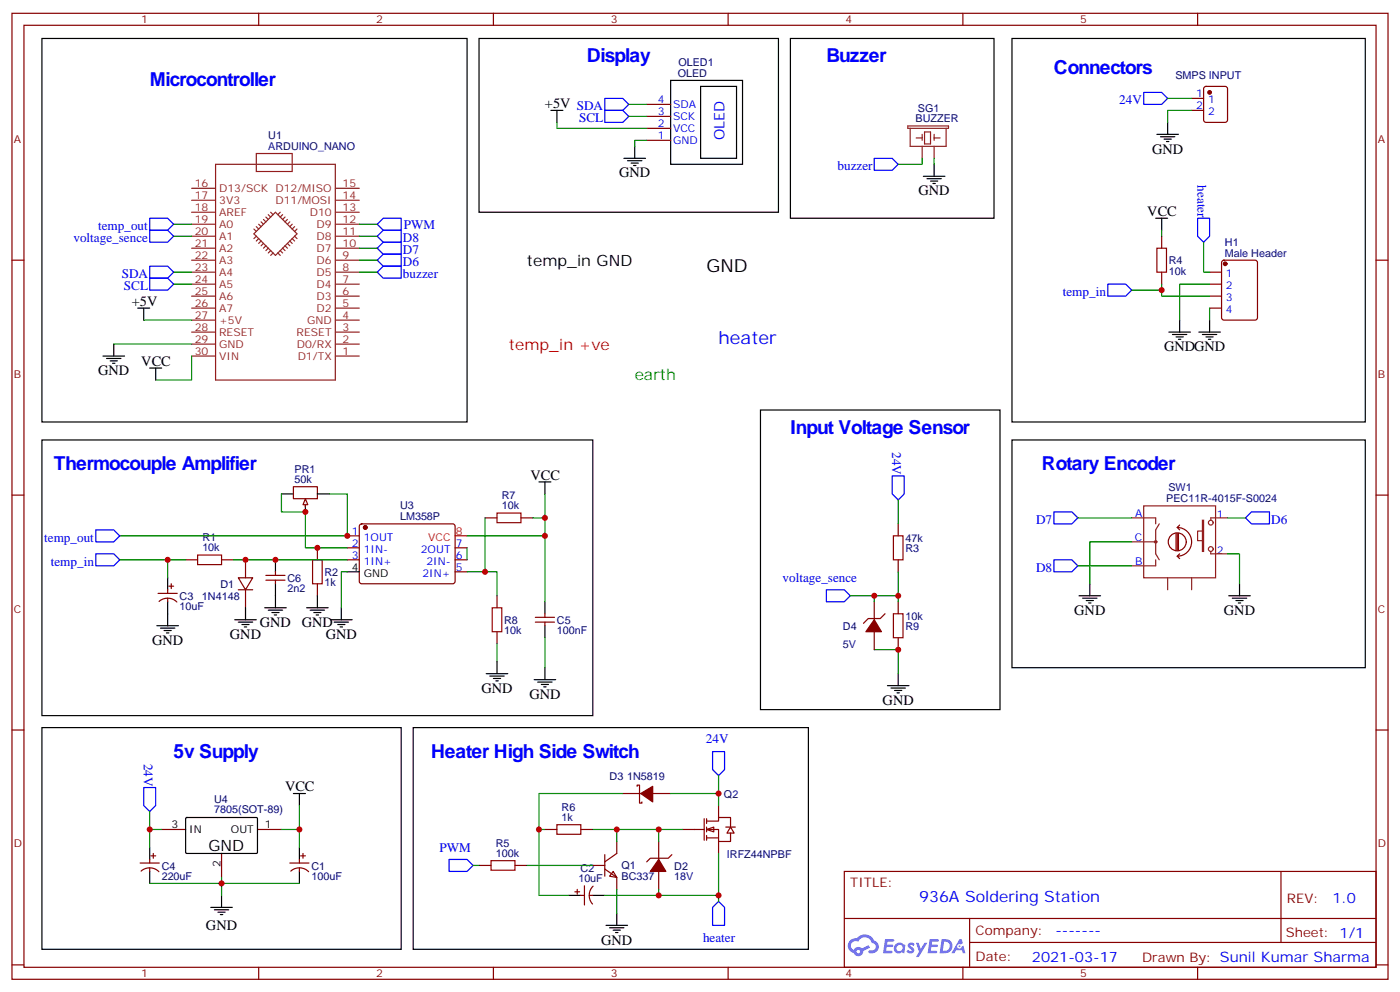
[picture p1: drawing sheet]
<svg xmlns="http://www.w3.org/2000/svg" width="412mm" height="292mm" viewBox="0 0 412 292" stroke-linecap="round" stroke-linejoin="round" font-family="sans-serif">
<g fill="none" stroke="#870000" stroke-width=".35">
<path d="M3.5 3.9h405.4v284.4h-405.4zM7.1 7.4h398.2v277.3h-398.2zM76.2 3.9v3.5M145.3 3.9v3.5M214.5 3.9v3.5M283.6 3.9v3.5M352.8 3.9v3.5M3.5 76.6h3.6M405.3 76.6h3.6M3.5 145.7h3.6M405.3 145.7h3.6M3.5 214.9h3.6"/>
<path d="M405.3 214.9h3.6M248.7 256.5h156.6v28.2h-156.6zM377.3 256.5v20.9M248.7 270.4h156.5M285.6 277.4h119.6M285.6 270.4v14.1M3.5 284h3.6M76.2 284.7v3.6M145.3 284.7v3.6M214.5 284.7v3.6M283.6 284.7v3.6M352.8 284.7v3.6"/>
<path d="M405.3 284h3.6"/>
</g>
<g fill="#5487ff">
<path d="M267.7 277.7a1.22 1.22 0 0 1 1.7 .2l-.4 .6a.47 .47 0 0 0-.3-.4 .47 .47 0 0 0-.5 .2l.1 .2a1.14 1.14 0 0 1 .8 1.8 1.14 1.14 0 0 1-1.9 0l-.2-.2 .5-.6 .7 .5a.29 .29 0 0 0 .3-.3 .29 .29 0 0 0-.2-.3 1.04 1.04 0 0 1-.6-1.7z"/>
<path d="M260.7 276.4h2.4l.3 .2-.2 .5-1.8 .1-.1 .8h1.5l.3 .4-.3 .4h-1.6l-.2 1.1h1.7l.2 .3-.2 .3-2.6 .1z"/>
<path d="M273.8 276.4h2.4l.3 .2-.1 .5-1.8 .1-.2 .8h1.6l.3 .4-.4 .4h-1.6l-.1 1.1h1.7l.2 .3-.2 .3-2.6 .1z"/>
<path d="M282.6 276.4h.7l.3 1.3-.6 .3a.69 .69 0 0 0-1 .3 .69 .69 0 0 0 .4 .9 .69 .69 0 0 0 .9-.6l.5-.2 .6 2.2h-.8l-.2-.9h-1.8l-.5 .9h-.8z"/>
<path d="M269.8 277.5h.8l.6 1.8 1.1-1.8h.9l-2.6 4.2h-.8l.9-1.5z"/>
<path d="M277.4 276.4l-.6 4.2h1.3a2.11 2.11 0 0 0 2.5-2.1 2.11 2.11 0 0 0-2.5-2.1zM278.1 277.2a1.39 1.39 0 0 1 1.7 1.4 1.39 1.39 0 0 1-1.8 1.3h-.3z"/>
<path d="M263.7 278.1a1.54 1.54 0 0 0-.1 2.1 1.54 1.54 0 0 0 2.2 .1l.6 .3 .3-2.3-.2-.3h-.4a1.49 1.49 0 0 0-2.4 .1zM264 279.1a.94 .94 0 0 1 1.8 0 .94 .94 0 0 1-1.8 0z"/>
<path d="M250.4 276.8a2.18 2.18 0 0 0 1.1 3.7 1.44 1.44 0 0 0 1.6 .9 1.44 1.44 0 0 0 1.2-1.4l2-1-.5-.8-1.9 1a1.47 1.47 0 0 0-2.4 .4 1.39 1.39 0 0 1-.7-1.9 1.39 1.39 0 0 1 2-.5 2.12 2.12 0 0 1 2.2-1.3 2.12 2.12 0 0 1 1.9 1.7 1.14 1.14 0 0 1 1.1 1.4 1.14 1.14 0 0 1-1.7 .7 .43 .43 0 0 0-.5 .4 .43 .43 0 0 0 .4 .5 1.98 1.98 0 0 0 2.5-1.2 1.98 1.98 0 0 0-1.2-2.6 3.1 3.1 0 0 0-5.3-.6l-.9 .1zM252.3 280.1a.55 .55 0 0 1 1.1 0 .55 .55 0 0 1-1.1 0z"/>
<circle cx="282.6" cy="278.5" r=".26"/>
</g>
<g fill="none" stroke="#870000" stroke-width=".35">
<path d="M46.6 174.7h5.6M46.9 177a3.8 3.8 0 0 1 5.2 .2M49.4 173.6v1.1M49.4 176.1v1M49.7 172.5h1.5M50.4 171.8v1.4M78.3 169.4h5.7M78.3 170.8h5.7M81.1 168.3v1.1M81.1 170.8v1M157.7 181.7h5.6M157.7 183.1h5.6"/>
<path d="M160.5 180.7v1M160.5 183.1v1.1M169.3 262.5h1.4M170 261.8v1.4M171.1 263.6h1.1M172.2 260.7v5.7M173.6 263.6h1M174.7 260.9a3.8 3.8 0 0 0-.2 5.2"/>
</g>
<path d="M49.4 170.1v3.5M49.4 177.1v3.6M81.1 164.8v3.5M81.1 171.8v3.6M160.5 177.1v3.6M160.5 184.2v3.5M167.6 263.6h3.5M174.6 263.6h3.6" fill="none" stroke="#000" stroke-width=".35"/>
<g fill="#fff" stroke="#870000" stroke-width=".35">
<path d="M208.1 244.2l2.2-.7v1.4z"/>
<path d="M215.2 243.5l1.1 1.7h-2.2z"/>
</g>
<g fill="none" stroke="#870000" stroke-width=".35">
<path d="M190.5 37.8h7.1M190.5 34.3h7.1M190.5 30.7h7.1M190.5 41.3h7.1M86.4 143.3h7.1v3.5h-7.1zM90 147.5v1.8M264.6 154.2v3.5M54.7 164.8h3.5M65.3 164.8h3.5M93.5 161.3v3.5M93.5 171.8v3.6M264.6 164.8v3.5"/>
<path d="M211.7 237.1v3.5M201.1 244.2h6.3M207.4 241v6.3M208.1 241.7h3.6v-1.1h3.5v2.9M208.1 244.2h3.6v3.5h3.5v-2.5M208.1 246.6h3.6M208.1 241v1.4M208.1 243.5v1.4M208.1 245.9v1.4M211.7 247.7v3.5M213.8 243.5h2.8"/>
</g>
<g fill="none" stroke="#8c2424" stroke-width=".35">
<path d="M267.4 37.1h12v.7h-12zM268.1 37.8v5.3h10.6v-5.3M271.6 39.5v1.8M272.3 38.8h1.8v3.6h-1.8zM275.2 39.5v1.8M56.4 58.9h7.1M56.4 55.4h7.1M63.5 48.4h35.3v63.5h-35.3zM75.5 45.2h10.6v5.3h-10.6zM98.8 58.9h7M98.8 55.4h7M269.9 40.6h1.7"/>
<path d="M271.6 43.1v3.5M275.2 40.6h1.7M275.2 43.1v3.5M56.4 62.5h7.1M56.4 66h7.1M56.4 69.5h7.1M56.4 73.1h7.1M56.4 76.6h7.1M74.8 68.8l6.3-6.3 6.4 6.3-6.4 6.4zM74.8 67.4l.7 .7M75.5 66.7l.7 .7M75.5 69.5l-.7 .7"/>
<path d="M76.2 66l.7 .7M76.2 70.2l-.7 .7M76.9 65.3l.7 .7M76.9 70.9l-.7 .7M77.6 64.6l.7 .7M77.6 71.6l-.7 .8M78.3 63.9l.7 .7M78.3 72.4l-.7 .7M79 63.2l.7 .7M79 73.1l-.7 .7M79.7 62.5l.7 .7M79.7 73.8l-.7 .7"/>
<path d="M80.4 74.5l-.7 .7M81.8 74.5l.7 .7M82.5 73.8l.8 .7M82.5 62.5l-.7 .7M83.3 73.1l.7 .7M83.3 63.2l-.8 .7M84 63.9l-.7 .7M84 72.4l.7 .7M84.7 71.6l.7 .8M84.7 64.6l-.7 .7M85.4 65.3l-.7 .7M85.4 70.9l.7 .7"/>
<path d="M86.1 70.2l.7 .7M86.1 66l-.7 .7M86.8 69.5l.7 .7M86.8 66.7l-.7 .7M87.5 67.4l-.7 .7M98.8 62.5h7M98.8 66h7M98.8 69.5h7M98.8 73.1h7M98.8 76.6h7M56.4 80.1h7.1M56.4 83.6h7.1"/>
<path d="M56.4 87.2h7.1M56.4 90.7h7.1M56.4 94.2h7.1M56.4 97.8h7.1M98.8 80.1h7M98.8 83.6h7M98.8 87.2h7M98.8 90.7h7M98.8 94.2h7M98.8 97.8h7M56.4 101.3h7.1M56.4 104.8h7.1"/>
<path d="M98.8 101.3h7M98.8 104.8h7M333.4 152.4h7v1.8M333.4 159.5h7M336.9 148.9h21.2v21.2h-21.2zM341.5 154.2l-1.1 1.8v7l1.1 1.8M354.2 153.1h.3v9.2h-.3zM354.2 156.3h-1.4v2.8h1.4M361.6 152.4h-4.9v.7M340.4 164.8v1.7h-7M344 170.1v3.5M351 170.1v3.5"/>
<path d="M356.7 162.3v.7h4.9"/>
<circle cx="340.4" cy="159.5" r=".35"/>
<circle cx="356.7" cy="153.8" r=".71"/>
<circle cx="356.7" cy="161.6" r=".71"/>
</g>
<path d="M346.4 157v5M346.8 155.3a4.2 4.2 0 0 1 4.2 4.2 4.2 4.2 0 0 1-4.2 4.2M346.8 157v5M346.8 155.3l.7 .7M347.1 157v5M347.5 154.6l-.7 .7M349.4 159.5a2.65 2.65 0 0 0-3.7-2.4 2.65 2.65 0 0 0-.6 4.4 2.65 2.65 0 0 0 4.2-1.3l.1-.6M346.8 163.7l.7 .7M347.5 163l-.7 .7" fill="none" stroke="#850000" stroke-width=".35"/>
<path d="M197.6 23.7h21.1v24.7h-21.1zM206.4 25.4h10.6v21.2h-10.6zM82.9 145.4h3.5M90 147.1v3.6M93.5 145.4h3.5" fill="none" stroke="#000" stroke-width=".35"/>
<path d="M263.2 157.7h2.8v7.1h-2.8zM58.2 163.4h7.1v2.8h-7.1zM92.1 164.8h2.8v7h-2.8z" fill="none" stroke="#a10000" stroke-width=".35"/>
<path d="M90 146.8l.7 1.8h-1.4z" fill="#f0f0f0" stroke="#870000" stroke-width=".35"/>
<g fill="#870000" stroke="#870000" stroke-width=".35">
<path d="M194 253l2.1 3.5h-4.5z"/>
<path d="M188.7 233.6l3.6-2.1v4.5z"/>
<path d="M257.5 182.4l2.1 3.5h-4.5z"/>
<circle cx="107.6" cy="155.3" r=".53"/>
<circle cx="356.3" cy="27.2" r=".53"/>
<circle cx="360.9" cy="77.6" r=".53"/>
</g>
<g fill="none" stroke="#870000" stroke-width=".35">
<path d="M351 32.5h3.5M351 29h3.5M354.8 25.6l.4-.2h5.7l.6 .5 .1 9.4-.5 .7h-5.9l-.6-.4-.1-9.5zM342.2 69.5v3.6M360.1 76.8l.4-.2h9.2l.7 .4v16.5l-.4 .7h-9.5l-.6-.4-.1-16.5zM342.2 80.1v3.5M356.3 80.1h3.5M356.3 83.6h3.5M356.3 87.2h3.5M356.3 90.7h3.5M102.3 157.7h3.5M106.1 154.4l.4-.2 27.1 .1 .5 .6-.1 16.5-.7 .4h-27l-.5-.7v-16.2z"/>
<path d="M142.9 152.4h3.5M153.5 152.4h3.5M70.2 170.1h4.2l-2.1 3.5zM70.2 173.6h4.2M72.3 164.8v5.3M72.3 173.6v5.3M102.3 161.3h3.5M102.3 164.8h3.5M134.1 161.3h3.5M134.1 164.8h3.5M134.1 168.3h3.5M146.4 175.4v3.5"/>
<path d="M257.5 177.1v5.3M264.6 177.1v3.6M146.4 185.9v3.6M257.5 185.9v5.3M260.7 180.7l-1.4 1.4h-3.5l-1.4 1.4M264.6 187.7v3.5M183.4 233.6h5.3M187.7 231.5v-.4h.7v5.3h.7v-.4M192.3 233.6h5.3M41.3 254h5.6M41.6 256.4a3.8 3.8 0 0 1 5.2 .2M44.1 253v1"/>
<path d="M44.1 255.4v1.1M44.4 251.9h1.5M45.2 251.2v1.4M47.6 244.2h7.1M65.3 251.2v7.1M75.8 244.2h7.1M85.4 254h5.6M85.7 256.4a3.8 3.8 0 0 1 5.2 .2M88.2 253v1M88.2 255.4v1.1M88.5 251.9h1.5M89.3 251.2v1.4"/>
<path d="M141.1 254.7h3.5M151.7 254.7h3.5M160.5 244.2h3.5M171.1 244.2h3.5M174.6 254.7h3.6M178.2 255.8l3.5 2.5v3.5M178.2 251.6v6.3M180.6 256.5l1.1 1.8-2.1-.4zM181.7 247.7v3.5l-3.5 2.5M194 247.7v5.3M194 256.5v5.3M197.9 251.6l-1.1 1h-5.2l-1.1 1.1"/>
</g>
<g fill="none" stroke="#000" stroke-width=".35">
<path d="M12.3 11.3h125.3v112.9h-125.3zM141.1 11.3h88.2v51.2h-88.2zM232.8 11.3h60v52.9h-60zM298.1 11.3h104.1v112.9h-104.1zM162.3 32.5h3.5M164 32.5v3.5M340.8 39.5h6.3M344 36v3.5M183.8 46.6h6.3M184.9 47.3h4.2M185.9 48h2.1M186.6 48.7h.7"/>
<path d="M187 43.1v3.5M272 51.9h6.3M273 52.6h4.3M274.1 53.3h2.1M274.8 54h.7M275.2 48.4v3.5M341.8 40.3h4.3M342.9 41h2.1M343.6 41.7h.7M340.4 64.2h3.6M342.2 64.2v3.6M40.6 90.7h3.5"/>
<path d="M42.3 90.7v3.5M344.3 97.8h6.4M345.4 98.5h4.2M346.4 99.2h2.1M347.1 99.9h.7M347.5 94.2v3.6M353.1 97.8h6.4M354.2 98.5h4.2M355.2 99.2h2.2M356 99.9h.7M356.3 94.2v3.6M30.3 104.8h6.4"/>
<path d="M31.4 105.5h4.2M32.5 106.2h2.1M33.2 106.9h.7M33.5 101.3v3.5M44.1 108.3h3.5M45.9 108.3v3.6M12.3 129.5h162.3v81.1h-162.3zM224 120.7h70.6v88.2h-70.6zM298.1 129.5h104.1v67h-104.1zM158.7 141.9h3.6M160.5 141.9v3.5M72.3 178.9v3.5"/>
<path d="M78 178.9h6.3M79 179.6h4.3M81.1 175.4v3.5M90.3 178.9h6.4M91.4 179.6h4.2M93.5 175.4v3.5M100.5 178.9v3.5M102.3 168.3h3.5M317.9 175.4h6.3M318.9 176.1h4.2M320 176.8h2.1M320.7 177.5h.7"/>
<path d="M321 171.8v3.6M361.9 175.4h6.4M363 176.1h4.2M364.1 176.8h2.1M364.8 177.5h.7M365.1 171.8v3.6M46.2 184.2h6.4M47.3 184.9h4.2M48.3 185.6h2.1M49 186.3h.7M49.4 180.7v3.5M69.1 182.4h6.4"/>
<path d="M70.2 183.1h4.2M71.3 183.8h2.1M72 184.5h.7M80.1 180.3h2.1M80.8 181h.7M92.4 180.3h2.1M93.1 181h.7M97.4 182.4h6.3M98.4 183.1h4.3M99.5 183.8h2.1M100.2 184.5h.7M143.2 198.3h6.4"/>
<path d="M144.3 199h4.2M145.3 199.7h2.2M146.4 194.8v3.5M160.5 196.5v3.6M264.6 198.3v3.5M12.3 214.2h105.9v65.2h-105.9zM121.7 214.2h116.4v65.2h-116.4zM146 200.4h.8M157.3 200.1h6.4M158.4 200.8h4.2M159.5 201.5h2.1M160.2 202.2h.7"/>
<path d="M261.4 201.8h6.4M262.5 202.5h4.2M263.5 203.2h2.1M264.2 203.9h.7M86.4 233.6h3.6M88.2 233.6v3.5M44.1 249.4v3.6M44.1 256.5v3.5M54.7 240.8l.3-.2 20.7 .1 .1 .3v10l-.3 .2h-20.6l-.2-.3zM88.2 249.4v3.6M88.2 256.5v3.5M62.1 267.1h6.3"/>
<path d="M63.1 267.8h4.3M64.2 268.5h2.1M64.9 269.2h.7M65.3 263.6v3.5M178.5 272.4h6.4M179.6 273.1h4.2M180.6 273.8h2.1M181.3 274.5h.7M181.7 268.9v3.5"/>
</g>
<path d="M134.1 157.7h3.5" fill="none" stroke="#f00" stroke-width=".35"/>
<g fill="none" stroke="#008700" stroke-width=".35">
<path d="M164 36v1.8h26.5M185.2 30.7h5.3M185.2 34.3h5.3M344 29h7M351 32.5h-7v3.5M190.5 41.3h-3.5v1.8M271.6 46.6v1.8h-7M275.2 46.6v1.8M51.2 69.5h5.2M51.2 66h5.2M105.8 69.5h5.3M105.8 73.1h5.3"/>
<path d="M105.8 76.6h5.3M105.8 66h5.3M342.2 67.8v1.7M354.5 71.3v8.8h1.8M42.3 94.2h14.1M51.2 80.1h5.2M51.2 83.6h5.2M105.8 80.1h5.3M333.4 85.4h8.8M342.2 83.6v3.6h14.1M356.3 83.6h-8.8v10.6M356.3 90.7v3.5"/>
<path d="M33.5 101.3h22.9M56.4 104.8v7.1h-10.5M82.9 145.4v5.3h7.1v10.6h12.3M97 145.4h5.3v12.3h-67M137.6 157.7h22.9M142.9 152.4v15.9M157 152.4h3.5M160.5 145.4v31.7M264.6 147.1v7.1M317.5 152.4h15.9M333.4 159.5h-12.4v12.3M361.6 152.4h5.3"/>
<path d="M35.3 164.8h19.4M49.4 164.8v5.3M68.8 164.8h33.5M102.3 168.3h-1.8v10.6M137.6 168.3h8.8v7.1M137.6 161.3v3.5M250.5 175.4h7M264.6 175.4h-7.1v1.7M264.6 168.3v8.8M317.5 166.5h15.9M361.6 163h3.5v8.8M146.4 189.5v5.3"/>
<path d="M160.5 187.7v8.8M257.5 191.2h7.1v7.1M44.1 238.9v5.3M88.2 237.1v7.1M183.4 233.6h-24.7v30h8.9M197.6 233.6h14.1v3.5M211.7 228.3v5.3M47.6 244.2h-3.5v5.2M65.3 258.3v1.7h-21.2M82.9 244.2h5.3v5.2M139.3 254.7h1.8M155.2 254.7h19.4"/>
<path d="M158.7 244.2h1.8M174.6 244.2h26.5M181.7 244.2v3.5M194 244.2v3.5M211.7 251.2v12.4h-33.5M88.2 260h-22.9v3.6M181.7 261.8v7.1M194 261.8v1.8M211.7 263.6v1.7"/>
</g>
<g fill="none" stroke="#00f" stroke-width=".35">
<path d="M178.2 29h5.2l1.8 1.7-1.8 1.8h-5.2zM178.2 32.5h5.2l1.8 1.8-1.8 1.7h-5.2zM336.9 27.2h5.3l1.8 1.8-1.8 1.7h-5.3zM257.5 46.6h5.3l1.8 1.8-1.8 1.7h-5.3zM44.1 78.4h5.3l1.8 1.7-1.8 1.8h-5.3zM44.1 67.8h5.3l1.8 1.7-1.8 1.8h-5.3zM44.1 64.2h5.3l1.8 1.8-1.8 1.8h-5.3zM111.1 66l1.8-1.8h5.3v3.6h-5.3zM112.9 78.4h5.3v3.5h-5.3l-1.8-1.8zM112.9 74.8h5.3v3.6h-5.3l-1.8-1.8zM112.9 71.3h5.3v3.5h-5.3l-1.8-1.7zM112.9 67.8h5.3v3.5h-5.3l-1.8-1.8z"/>
<path d="M352.8 64.2h3.5v5.3l-1.8 1.8-1.7-1.8zM44.1 81.9h5.3l1.8 1.7-1.8 1.8h-5.3zM326.3 83.6h5.3l1.8 1.8-1.8 1.8h-5.3zM28.2 156h5.3l1.8 1.7-1.8 1.8h-5.3zM262.8 140.1h3.5v5.3l-1.7 1.7-1.8-1.7zM310.4 150.7h5.3l1.8 1.7-1.8 1.8h-5.3zM366.9 152.4l1.8-1.7h5.2v3.5h-5.2zM28.2 163h5.3l1.8 1.8-1.8 1.7h-5.3zM243.4 173.6h5.3l1.8 1.8-1.8 1.7h-5.3zM310.4 164.8h5.3l1.8 1.7-1.8 1.8h-5.3zM42.3 231.8h3.6v5.3l-1.8 1.8-1.8-1.8zM209.9 221.2h3.5v5.3l-1.7 1.8-1.8-1.8z"/>
<path d="M132.3 253h5.3l1.7 1.7-1.7 1.8h-5.3zM209.9 267.1l1.8-1.8 1.7 1.8v5.3h-3.5z"/>
</g>
<path d="M340.8 73.1h2.8v7h-2.8zM146.4 151h7.1v2.8h-7.1zM145 178.9h2.8v7h-2.8zM263.2 180.7h2.8v7h-2.8zM144.6 253.3h7.1v2.9h-7.1zM164 242.7h7.1v2.9h-7.1z" fill="none" stroke="#a10000" stroke-width=".35"/>
<g fill="#c00">
<circle cx="93.5" cy="161.3" r=".88"/>
<circle cx="81.1" cy="164.8" r=".88"/>
<circle cx="72.3" cy="164.8" r=".88"/>
<circle cx="49.4" cy="164.8" r=".88"/>
<circle cx="102.3" cy="157.7" r=".88"/>
<circle cx="90" cy="150.7" r=".88"/>
<circle cx="142.9" cy="168.3" r=".88"/>
<circle cx="160.5" cy="157.7" r=".88"/>
<circle cx="160.5" cy="152.4" r=".88"/>
<circle cx="194" cy="244.2" r=".88"/>
<circle cx="181.7" cy="244.2" r=".88"/>
<circle cx="158.8" cy="244.2" r=".88"/>
<circle cx="264.6" cy="175.4" r=".88"/>
<circle cx="264.6" cy="191.2" r=".88"/>
<circle cx="257.5" cy="175.4" r=".88"/>
<circle cx="65.3" cy="260" r=".88"/>
<circle cx="44.1" cy="244.2" r=".88"/>
<circle cx="342.2" cy="85.4" r=".88"/>
<circle cx="88.2" cy="244.2" r=".88"/>
<circle cx="211.7" cy="233.6" r=".88"/>
<circle cx="211.7" cy="263.6" r=".88"/>
<circle cx="194" cy="263.6" r=".88"/>
</g>
<g font-size="5.6" fill="#00f">
<text x="172.9" y="18.4">Display</text>
<text x="243.4" y="18.4">Buzzer</text>
<text x="310.4" y="21.9">Connectors</text>
<text x="44.1" y="25.4">Microcontroller</text>
<text x="232.8" y="127.7">Input Voltage Sensor</text>
<text x="15.9" y="138.3">Thermocouple Amplifier</text>
<text x="306.9" y="138.3">Rotary Encoder</text>
<text x="51.2" y="223">5v Supply</text>
<text x="127" y="223">Heater High Side Switch</text>
</g>
<text font-size="5.3" x="208.1" y="80.1">GND</text>
<text font-size="5.3" fill="#00f" x="211.7" y="101.3">heater</text>
<g font-size="4.6">
<text x="155.2" y="78.4">temp_in GND</text>
<text x="61.4" y="250.5">GND</text>
</g>
<text font-size="4.6" fill="#f00" x="149.9" y="103">temp_in +ve</text>
<text font-size="4.6" fill="#090" x="187" y="111.9">earth</text>
<text font-size="4.6" fill="#00f" x="270.8" y="265.5">936A Soldering Station</text>
<g font-size="4.2">
<text x="160.5" y="31.8">+5V SDA</text>
<text x="339.4" y="45.2">GND</text>
<text x="182.4" y="52.2">GND</text>
<text x="270.6" y="57.5">GND</text>
<text x="338" y="63.5">VCC</text>
<text x="38.8" y="90">+5V</text>
<text x="41.6" y="107.6">VCC</text>
<text x="342.9" y="103.4">GNDGND</text>
<text x="28.9" y="110.5">GND</text>
<text x="156.3" y="141.1">VCC</text>
<text x="76.6" y="184.5">GND</text>
<text x="88.9" y="184.5">GND</text>
<text x="316.4" y="181">GND</text>
<text x="360.5" y="181">GND</text>
<text x="44.8" y="189.8">GND</text>
<text x="67.7" y="188.1">GND</text>
<text x="96" y="188.1">GND</text>
<text x="141.8" y="203.9">GND</text>
<text x="155.9" y="205.7">GND</text>
<text x="260" y="207.5">GND</text>
<text x="84" y="232.9">VCC</text>
<text x="60.7" y="273.8">GND</text>
<text x="177.1" y="278">GND</text>
</g>
<g font-size="4.2" fill="#00f">
<text x="213.4" y="41.3" transform="rotate(-90 213.4 41.3)">OLED</text>
<text x="392.5" y="265.8">1.0</text>
<text x="310.9" y="275.3">-------</text>
<text x="304" y="283.1">2021-03-17</text>
</g>
<g font-size="3.9" fill="#00f">
<text x="329.7" y="30.7">24V</text>
<text x="170.6" y="36">SCL</text>
<text x="246.7" y="50.1">buzzer</text>
<text x="352.8" y="54.5" transform="rotate(90 352.8 54.5)">heater</text>
<text x="21.6" y="71.3">voltage_sence</text>
<text x="28.9" y="67.8">temp_out</text>
<text x="118.7" y="71.3">D8</text>
<text x="118.9" y="67.3">PWM</text>
<text x="118.7" y="74.8">D7</text>
<text x="35.8" y="81.9">SDA</text>
<text x="118.7" y="81.9">buzzer</text>
<text x="118.7" y="78.4">D6</text>
<text x="36.5" y="85.4">SCL</text>
<text x="313.1" y="87.2">temp_in</text>
<text x="262.8" y="133.1" transform="rotate(90 262.8 133.1)">24V</text>
<text x="305.2" y="154.2">D7</text>
<text x="374.5" y="154.2">D6</text>
<text x="13" y="159.5">temp_out</text>
<text x="15" y="166.5">temp_in</text>
<text x="230.5" y="171.3">voltage_sence</text>
<text x="305.2" y="168.3">D8</text>
<text x="207.9" y="218.8">24V</text>
<text x="42.3" y="224.8" transform="rotate(90 42.3 224.8)">24V</text>
<text x="129.4" y="250.7">PWM</text>
<text x="207.1" y="277.2">heater</text>
</g>
<g font-size="3.9" fill="#800">
<text x="250.5" y="261.1">TITLE:</text>
<text x="379.1" y="265.8">REV:</text>
<text x="287.4" y="275.3">Company:</text>
<text x="378.7" y="275.9">Sheet: 1/1</text>
<text x="287.4" y="283">Date:</text>
<text x="336.4" y="283.1">Drawn By: Sunil Kumar Sharma</text>
</g>
<g font-size="3.2" fill="#800">
<text x="41.6" y="6.9">1</text>
<text x="110.8" y="6.9">2</text>
<text x="179.9" y="6.9">3</text>
<text x="249.1" y="6.9">4</text>
<text x="318.2" y="6.9">5</text>
<text x="4.1" y="42">A</text>
<text x="405.9" y="42">A</text>
<text x="4.1" y="111.2">B</text>
<text x="405.9" y="111.2">B</text>
<text x="4.1" y="180.3">C</text>
<text x="405.9" y="180.3">C</text>
<text x="4.1" y="249.4">D</text>
<text x="405.9" y="249.4">D</text>
<text x="41.6" y="287.7">1</text>
<text x="110.8" y="287.7">2</text>
<text x="179.9" y="287.7">3</text>
<text x="249.1" y="287.7">4</text>
<text x="318.2" y="287.7">5</text>
</g>
<g font-size="3.2" fill="#000080">
<text x="199.6" y="22.6">OLED</text>
<text x="199.8" y="19.4">OLED1</text>
<text x="346.2" y="23.1">SMPS INPUT</text>
<text x="270.4" y="32.9">SG1</text>
<text x="79" y="41">U1</text>
<text x="269.7" y="36">BUZZER</text>
<text x="79" y="44.1">ARDUINO_NANO</text>
<text x="344.3" y="77.7">R4</text>
<text x="360.8" y="75.5">Male Header</text>
<text x="360.8" y="72.5">H1</text>
<text x="344.3" y="80.9">10k</text>
<text x="86.8" y="142.2">50k</text>
<text x="86.8" y="139.2">PR1</text>
<text x="117.8" y="149.8">U3</text>
<text x="147.8" y="150">10k</text>
<text x="147.8" y="146.9">R7</text>
<text x="343.5" y="147.8">PEC11R-4015F-S0024</text>
<text x="344.2" y="144.6">SW1</text>
<text x="117.8" y="153.1">LM358P</text>
<text x="59.6" y="159.4">R1</text>
<text x="266.7" y="159.4">47k</text>
<text x="59.6" y="162.3">10k</text>
<text x="266.7" y="162.6">R3</text>
<text x="64.9" y="173">D1</text>
<text x="84.7" y="171.3">C6</text>
<text x="95.6" y="172.6">1k</text>
<text x="95.6" y="169.5">R2</text>
<text x="52.9" y="179.7">10uF</text>
<text x="52.9" y="176.6">C3</text>
<text x="59.5" y="176.6">1N4148</text>
<text x="84.7" y="174.4">2n2</text>
<text x="148.5" y="183.6">R8</text>
<text x="164" y="183.6">C5</text>
<text x="248.3" y="185.5">D4</text>
<text x="266.7" y="182.4">10k</text>
<text x="266.7" y="185.5">R9</text>
<text x="148.5" y="186.7">10k</text>
<text x="164" y="186.7">100nF</text>
<text x="248.3" y="190.7">5V</text>
<text x="179.6" y="229.5">D3</text>
<text x="184.7" y="229.5">1N5819</text>
<text x="63.1" y="239.4">7805(SOT-89)</text>
<text x="63.1" y="236.3">U4</text>
<text x="165.4" y="238.7">R6</text>
<text x="213.3" y="234.9">Q2</text>
<text x="165.4" y="241.7">1k</text>
<text x="146" y="249.3">R5</text>
<text x="47.6" y="256">C4</text>
<text x="91.7" y="256">C1</text>
<text x="146" y="252.3">100k</text>
<text x="171" y="256.6">C2</text>
<text x="183.1" y="255.9">Q1</text>
<text x="198.6" y="256">D2</text>
<text x="214.1" y="252.4">IRFZ44NPBF</text>
<text x="47.6" y="259">220uF</text>
<text x="91.7" y="259">100uF</text>
<text x="170.4" y="259.7">10uF</text>
<text x="183.1" y="259.1">BC337</text>
<text x="198.6" y="259">18V</text>
</g>
<g font-size="3.2" fill="#00f">
<text x="352.3" y="28.6">1</text>
<text x="193.8" y="33.9">3</text>
<text x="193.8" y="30.4">4</text>
<text x="198.3" y="35.3">SCK</text>
<text x="198.3" y="31.8">SDA</text>
<text x="352.3" y="32.1">2</text>
<text x="355.8" y="33.9">2</text>
<text x="355.8" y="30.4">1</text>
<text x="193.8" y="41">1</text>
<text x="193.8" y="37.4">2</text>
<text x="198.3" y="38.8">VCC</text>
<text x="198.3" y="42.4">GND</text>
<text x="361.1" y="81.5">1</text>
<text x="361.1" y="85.1">2</text>
<text x="361.1" y="88.6">3</text>
<text x="361.1" y="92.1">4</text>
<text x="334.4" y="152.1">A</text>
<text x="358.4" y="152.4">1</text>
<text x="103.6" y="157.4">1</text>
<text x="103.6" y="160.9">2</text>
<text x="107.1" y="159.1">1OUT</text>
<text x="134.2" y="160.9">7</text>
<text x="334.3" y="159.1">C</text>
<text x="103.6" y="164.4">3</text>
<text x="107.1" y="162.7">1IN-</text>
<text x="107.1" y="166.2">1IN+</text>
<text x="124" y="162.7">2OUT</text>
<text x="125.6" y="166.2">2IN-</text>
<text x="134.2" y="168">5</text>
<text x="134.2" y="164.4">6</text>
<text x="334.4" y="166.2">B</text>
<text x="358.4" y="163">2</text>
<text x="124.4" y="169.7">2IN+</text>
</g>
<g font-size="3.2" fill="#8d2323">
<text x="57.4" y="58.6">17</text>
<text x="57.4" y="55.1">16</text>
<text x="64.6" y="56.5">D13/SCK D12/MISO</text>
<text x="100.9" y="58.6">14</text>
<text x="100.9" y="55.1">15</text>
<text x="57.4" y="65.7">19</text>
<text x="57.4" y="62.1">18</text>
<text x="64.6" y="63.5">AREF</text>
<text x="64.6" y="60">3V3</text>
<text x="81.1" y="60">D11/MOSI</text>
<text x="91.2" y="63.5">D10</text>
<text x="100.9" y="62.1">13</text>
<text x="100.9" y="65.7">12</text>
<text x="57.4" y="69.2">20</text>
<text x="64.6" y="70.6">A1</text>
<text x="64.6" y="67.1">A0</text>
<text x="93.3" y="67.1">D9</text>
<text x="93.3" y="70.6">D8</text>
<text x="100.9" y="69.2">11</text>
<text x="57.4" y="76.2">22</text>
<text x="57.4" y="72.7">21</text>
<text x="64.6" y="77.6">A3</text>
<text x="64.6" y="74.1">A2</text>
<text x="93.3" y="74.1">D7</text>
<text x="93.3" y="77.6">D6</text>
<text x="100.9" y="72.7">10</text>
<text x="100.9" y="76.2">9</text>
<text x="57.4" y="83.3">24</text>
<text x="57.4" y="79.8">23</text>
<text x="64.6" y="81.2">A4</text>
<text x="93.3" y="81.2">D5</text>
<text x="100.9" y="79.8">8</text>
<text x="100.9" y="83.3">7</text>
<text x="57.4" y="86.8">25</text>
<text x="64.6" y="88.2">A6</text>
<text x="64.6" y="84.7">A5</text>
<text x="93.3" y="84.7">D4</text>
<text x="93.3" y="88.2">D3</text>
<text x="100.9" y="86.8">6</text>
<text x="57.4" y="93.9">27</text>
<text x="57.4" y="90.3">26</text>
<text x="64.6" y="95.3">+5V</text>
<text x="64.6" y="91.8">A7</text>
<text x="90.4" y="95.3">GND</text>
<text x="93.3" y="91.8">D2</text>
<text x="100.9" y="90.3">5</text>
<text x="100.9" y="93.9">4</text>
<text x="57.4" y="100.9">29</text>
<text x="57.4" y="97.4">28</text>
<text x="64.6" y="98.8">RESET</text>
<text x="87.4" y="98.8">RESET</text>
<text x="100.9" y="97.4">3</text>
<text x="100.9" y="100.9">2</text>
<text x="57.4" y="104.5">30</text>
<text x="64.6" y="105.9">VIN</text>
<text x="64.6" y="102.3">GND</text>
<text x="87.4" y="102.3">D0/RX</text>
<text x="87.7" y="105.9">D1/TX</text>
<text x="100.9" y="104.5">1</text>
</g>
<g font-size="3.2" fill="#f00">
<text x="126.1" y="159.1">VCC</text>
<text x="134.2" y="157.4">8</text>
</g>
<g font-size="3.2">
<text x="103.6" y="168">4</text>
<text x="107.1" y="169.7">GND</text>
<text x="50.5" y="243.8">3</text>
<text x="55.7" y="245.2">IN</text>
<text x="68" y="245.2">OUT</text>
<text x="78" y="243.8">1</text>
<text x="64.9" y="255.3" transform="rotate(-90 64.9 255.3)">2</text>
</g>
</svg>
